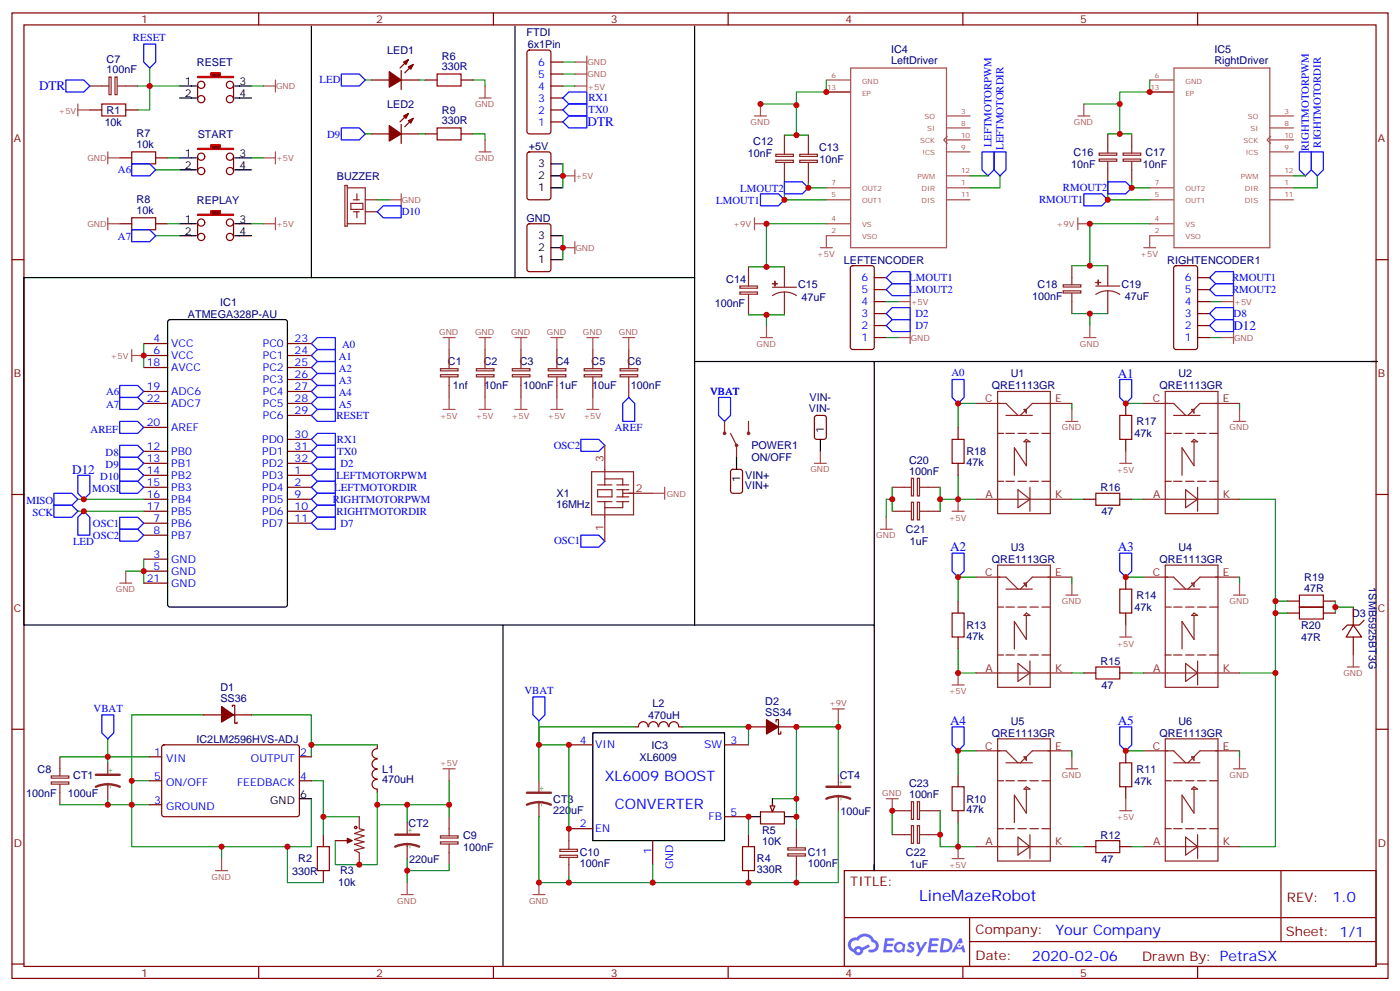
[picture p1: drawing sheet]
<svg xmlns="http://www.w3.org/2000/svg" width="412mm" height="292mm" viewBox="0 0 412 292" stroke-linecap="round" stroke-linejoin="round" font-family="sans-serif">
<g fill="none" stroke="#870000" stroke-width=".35">
<path d="M3.5 3.8h405.4v284.3h-405.4zM7.1 7.3h398.2v277.3h-398.2zM76.2 3.8v3.5M145.3 3.8v3.5M214.5 3.8v3.5M283.6 3.8v3.5M352.8 3.8v3.5M3.5 76.5h3.6M405.3 76.5h3.6M3.5 145.6h3.6M405.3 145.6h3.6M3.5 214.8h3.6"/>
<path d="M405.3 214.8h3.6M248.7 256.4h156.6v28.2h-156.6zM377.3 256.4v20.9M248.7 270.2h156.5M285.6 277.3h119.6M285.6 270.2v14.2M3.5 283.9h3.6M76.2 284.6v3.5M145.3 284.6v3.5M214.5 284.6v3.5M283.6 284.6v3.5M352.8 284.6v3.5"/>
<path d="M405.3 283.9h3.6"/>
</g>
<g fill="#5487ff">
<path d="M267.7 277.6a1.22 1.22 0 0 1 1.7 .2l-.4 .6a.47 .47 0 0 0-.3-.4 .47 .47 0 0 0-.5 .2l.1 .2a1.14 1.14 0 0 1 .8 1.8 1.14 1.14 0 0 1-1.9 0l-.2-.2 .5-.6 .7 .5a.29 .29 0 0 0 .3-.3 .29 .29 0 0 0-.2-.3 1.04 1.04 0 0 1-.6-1.7z"/>
<path d="M260.7 276.3h2.4l.3 .2-.2 .5-1.8 .1-.1 .8h1.5l.3 .4-.3 .4h-1.6l-.2 1.1h1.7l.2 .3-.2 .3-2.6 .1z"/>
<path d="M273.8 276.3h2.4l.3 .2-.1 .5-1.8 .1-.2 .8h1.6l.3 .4-.4 .4h-1.6l-.1 1.1h1.7l.2 .3-.2 .3-2.6 .1z"/>
<path d="M282.6 276.3h.7l.3 1.3-.6 .3a.69 .69 0 0 0-1 .3 .69 .69 0 0 0 .4 .9 .69 .69 0 0 0 .9-.6l.5-.2 .6 2.2h-.8l-.2-.9h-1.8l-.5 .9h-.8z"/>
<path d="M269.8 277.4h.8l.6 1.8 1.1-1.8h.9l-2.6 4.2h-.8l.9-1.5z"/>
<path d="M277.4 276.3l-.6 4.2h1.3a2.11 2.11 0 0 0 2.5-2.1 2.11 2.11 0 0 0-2.5-2.1zM278.1 277.1a1.39 1.39 0 0 1 1.7 1.4 1.39 1.39 0 0 1-1.8 1.3h-.3z"/>
<path d="M263.7 277.9a1.54 1.54 0 0 0-.1 2.2 1.54 1.54 0 0 0 2.2 .1l.6 .3 .3-2.3-.2-.3h-.4a1.49 1.49 0 0 0-2.4 0zM264 278.9a.94 .94 0 0 1 1.8 0 .94 .94 0 0 1-1.8 0z"/>
<path d="M250.4 276.7a2.18 2.18 0 0 0 1.1 3.7 1.44 1.44 0 0 0 1.6 .9 1.44 1.44 0 0 0 1.2-1.4l2-1.1-.5-.7-1.9 1a1.47 1.47 0 0 0-2.4 .4 1.39 1.39 0 0 1-.7-1.9 1.39 1.39 0 0 1 2-.5 2.12 2.12 0 0 1 2.2-1.3 2.12 2.12 0 0 1 1.9 1.7 1.14 1.14 0 0 1 1.1 1.4 1.14 1.14 0 0 1-1.7 .7 .43 .43 0 0 0-.5 .4 .43 .43 0 0 0 .4 .5 1.98 1.98 0 0 0 2.5-1.2 1.98 1.98 0 0 0-1.2-2.6 3.1 3.1 0 0 0-5.3-.6l-.9 .1zM252.3 280a.55 .55 0 0 1 1.1 0 .55 .55 0 0 1-1.1 0z"/>
<circle cx="282.6" cy="278.4" r=".26"/>
</g>
<g fill="none" stroke="#870000" stroke-width=".35">
<path d="M42.3 101.2h7.1M42.3 104.7h7.1M42.3 108.2h7.1M42.3 115.3h7.1M42.3 118.8h7.1M84.7 101.2h7M84.7 104.7h7M84.7 108.2h7M84.7 115.3h7M84.7 118.8h7M84.7 111.8h7M42.3 125.9h7.1"/>
<path d="M42.3 132.9h7.1M42.3 136.5h7.1M42.3 140h7.1M84.7 132.9h7M84.7 136.5h7M84.7 140h7M84.7 122.3h7M84.7 129.4h7M42.3 143.5h7.1M42.3 147h7.1M42.3 150.6h7.1M42.3 154.1h7.1"/>
<path d="M42.3 157.6h7.1M84.7 143.5h7M84.7 147h7M84.7 150.6h7M84.7 154.1h7M42.3 164.7h7.1M42.3 168.2h7.1M42.3 171.7h7.1M47.9 219.6l.4-.2h39.5l.4 .7-.1 20-.6 .4h-39.4l-.5-.7v-19.7zM60 210.5h5.3M68.4 208.1v-.4h.7v5.3h.7v-.3M68.8 210.5h5.3"/>
<path d="M111.1 219.4v1M167.6 219.4h7M187 214.1h1M188.1 214a1.41 1.41 0 0 1 1.4-1.5 1.41 1.41 0 0 1 1.4 1.5M191.1 214a1.41 1.41 0 0 1 1.4-1.5 1.41 1.41 0 0 1 1.4 1.5M194.1 214a1.41 1.41 0 0 1 1.4-1.5 1.41 1.41 0 0 1 1.4 1.5M197.1 214a1.41 1.41 0 0 1 1.4-1.5 1.41 1.41 0 0 1 1.4 1.5M200 214.1h1.1M213.4 219.4h7.1M220.5 214.1h5.3M228.6 212.7v-.8h.7v4.3h.7v-.7M229.3 214.1h5.3"/>
<path d="M44.1 222.9h3.5M44.1 237h3.5M44.1 229.9h3.5M88.2 222.9h3.5M88.2 229.9h3.5M111.1 226.6a1.41 1.41 0 0 0-1.5 1.4 1.41 1.41 0 0 0 1.5 1.4M111.1 223.6a1.41 1.41 0 0 0-1.5 1.4 1.41 1.41 0 0 0 1.5 1.4M111.1 229.6a1.41 1.41 0 0 0-1.5 1.4 1.41 1.41 0 0 0 1.5 1.4M111.1 220.5a1.41 1.41 0 0 0-1.5 1.4 1.41 1.41 0 0 0 1.5 1.4M111.1 232.4v1.1M224 239.1h7.1v3.5h-7.1zM227.5 236.6v1.8"/>
<path d="M95.2 245.8v3.5M95.2 256.4v3.5M98.8 247.6h3.5M167.6 244.1h7M192.3 247.6v7M213.4 240.5h7.1M220.5 245.8v3.5M220.5 256.4v3.5"/>
</g>
<path d="M7.1 81.8h197.5v102.3h-197.5zM49.6 94.3l.5-.2h33.9l.6 .5 .1 83.5-.5 .6-34.1 .1-.7-.5v-83.5zM148.2 184.1v100.5M174.6 215.8h38.8v31.8h-38.8zM88.2 235.2h3.5M227.5 235.2v3.6M220.5 240.5h3.5M231.1 240.5h3.5" fill="none" stroke="#000" stroke-width=".35"/>
<g fill="none" stroke="#008700" stroke-width=".35">
<path d="M42.3 101.2v7M22.9 150.6h19.4M37 168.2h5.3M42.3 164.7v7M31.7 217.6v5.3h-14.1M60 210.5h-21.2v19.4M74.1 210.5h17.6v8.9h19.4M91.7 219.4v3.5M158.7 212.3v7.1h8.9v24.7M187 214.1h-28.3v15.8M201.1 214.1h19.4v5.3M17.6 237h14.1"/>
<path d="M31.7 235.2v1.8h12.4M44.1 222.9h-12.4v1.7M44.1 229.9h-5.3v19.4h52.9v-14.1M91.7 229.9h3.5v10.6h10.6M111.1 237v17.6h-12.3v-7M119.9 237v5.3M132.3 229.9v7.1h-21.2v-3.5M132.3 237v3.5M227.5 235.2h7.1M246.9 238.8v21.1h-12.3M65.3 249.3v3.6M84.7 249.3v10.6h10.5"/>
<path d="M95.2 240.5v5.3M119.9 252.9v3.5h12.4v-1.8M119.9 256.4v3.5M192.3 254.6v5.3h42.3v-1.7M220.5 240.5v5.3"/>
</g>
<g fill="none" stroke="#a64a4a" stroke-width=".35">
<path d="M130.5 99.4h3.6M132.3 99.4v3.5M141.1 99.4h3.5M142.9 99.4v3.5M151.7 99.4h3.5M153.5 99.4v3.5M162.3 99.4h3.5M164 99.4v3.5M172.9 99.4h3.5M174.6 99.4v3.5M183.4 99.4h3.6M185.2 99.4v3.5"/>
<path d="M38.8 104.7h3.5M38.8 102.9v3.6M132.3 117.1v3.5M142.9 117.1v3.5M153.5 117.1v3.5M164 117.1v3.5M174.6 117.1v3.5M130.5 120.6h3.6M141.1 120.6h3.5M151.7 120.6h3.5M162.3 120.6h3.5M172.9 120.6h3.5"/>
<path d="M192.3 145.3h3.5M195.8 143.5v3.5M35.3 171.7h3.5M37 168.2v3.5M130.5 226.4h3.6M132.3 226.4v3.5M63.5 256.4h3.5M65.3 252.9v3.5M119.9 259.9v3.6M118.2 263.5h3.5"/>
</g>
<g fill="none" stroke="#00f" stroke-width=".35">
<path d="M35.3 113.5h5.3l1.7 1.8-1.7 1.8h-5.3zM35.3 117.1h5.3l1.7 1.7-1.7 1.8h-5.3zM91.7 101.2l1.8-1.8h5.3v3.5h-5.3zM91.7 104.7l1.8-1.8h5.3v3.6h-5.3zM91.7 108.2l1.8-1.7h5.3v3.5h-5.3zM91.7 111.8l1.8-1.8h5.3v3.5h-5.3zM91.7 115.3l1.8-1.8h5.3v3.6h-5.3zM91.7 118.8l1.8-1.7h5.3v3.5h-5.3zM185.2 117.1l1.8 1.7v5.3h-3.6v-5.3zM35.3 124.1h5.3l1.7 1.8-1.7 1.7h-5.3zM35.3 131.2h5.3l1.7 1.7-1.7 1.8h-5.3zM35.3 134.7h5.3l1.7 1.8-1.7 1.7h-5.3z"/>
<path d="M35.3 138.2h5.3l1.7 1.8-1.7 1.7h-5.3zM91.7 140l1.8-1.8h5.3v3.5h-5.3zM91.7 136.5l1.8-1.8h5.3v3.5h-5.3zM91.7 129.4l1.8-1.8h5.3v3.6h-5.3zM91.7 132.9l1.8-1.7h5.3v3.5h-5.3zM93.5 120.6h5.3v3.5h-5.3l-1.8-1.8zM171.1 129.4h5.3l1.8 1.8-1.8 1.7h-5.3zM15.9 148.8h5.3l1.7 1.8-1.7 1.7h-5.3zM15.9 145.3h5.3l1.7 1.7-1.7 1.8h-5.3zM24.7 150.6l1.8 1.7v5.3h-3.6v-5.3zM35.3 141.7h5.3l1.7 1.8-1.7 1.8h-5.3zM35.3 152.3h5.3l1.7 1.8-1.7 1.8h-5.3z"/>
<path d="M35.3 155.9h5.3l1.7 1.7-1.7 1.8h-5.3zM91.7 143.5l1.8-1.8h5.3v3.6h-5.3zM91.7 147l1.8-1.7h5.3v3.5h-5.3zM91.7 150.6l1.8-1.8h5.3v3.5h-5.3zM171.1 157.6h5.3l1.8 1.8-1.8 1.7h-5.3zM30 210.5h3.5v5.3l-1.8 1.8-1.7-1.8zM157 205.2h3.5v5.3l-1.8 1.8-1.7-1.8z"/>
</g>
<g fill="none" stroke="#8c2424" stroke-width=".35">
<path d="M129.8 110.3h5.1v.7h-5.1zM129.8 108.6h5.1v.6h-5.1zM132.3 102.9v5.7M132.3 111.1v6M140.3 110.3h5.2v.7h-5.2zM140.3 108.6h5.2v.6h-5.2zM142.9 102.9v5.7M142.9 111.1v6M150.9 110.3h5.2v.7h-5.2zM150.9 108.6h5.2v.6h-5.2zM153.5 102.9v5.7M153.5 111.1v6"/>
<path d="M161.5 110.3h5.2v.7h-5.2zM161.5 108.6h5.2v.6h-5.2zM164 102.9v5.7M164 111.1v6M172.1 110.3h5.2v.7h-5.2zM172.1 108.6h5.2v.6h-5.2zM174.6 102.9v5.7M174.6 111.1v6M182.7 110.3h5.2v.7h-5.2zM182.7 108.6h5.2v.6h-5.2zM185.2 102.9v5.7M185.2 111.1v6"/>
<path d="M15.1 230.3h5.2v.6h-5.2zM15.1 228.5h5.2v.7h-5.2zM17.6 222.9v5.6M17.6 231v6M31.7 224.6v3.6M31.7 230.6v4.6M158.7 229.9v3.6M158.7 235.9v4.6M246.9 228.2v3.5M246.9 234.2v4.6M102.3 247.6h1.4M105.8 240.5v3.6l1.4 .3-2.8 1.1 2.8 .7-2.8 1 2.8 .7-2.8 .7 2.8 1.1-2.8 .7 1.4 .7v3.5"/>
<path d="M119.9 242.3v3.5M119.9 248.3v4.6M129.8 247.9h5.1v.7h-5.1zM129.8 246.2h5.1v.6h-5.1zM132.3 240.5v5.7M132.3 248.6v6M164.9 250.1h5.2v.7h-5.2zM164.9 251.9h5.2v.6h-5.2zM167.6 244.1v5.9M167.6 252.5v5.7M232.1 251.5h5.1v.6h-5.1zM232.1 249.7h5.1v.6h-5.1z"/>
<path d="M234.6 244.1v5.6M234.6 252.2v6"/>
</g>
<g fill="none" stroke="#a10000" stroke-width=".35">
<path d="M93.5 249.3h3.5v7.1h-3.5zM218.7 249.3h3.5v7.1h-3.5z"/>
<circle cx="104.8" cy="243.7" r=".35"/>
</g>
<path d="M28.2 231.7a8.7 8.7 0 0 1 7.1 0M28.2 228.2h7.1M155.2 237a8.7 8.7 0 0 1 7.1 0M155.2 233.5h7.1M243.4 235.2a8.7 8.7 0 0 1 7.1 0M243.4 231.7h7.1M116.4 249.3a8.7 8.7 0 0 1 7.1 0M116.4 245.8h7.1" fill="none" stroke="#8c2424" stroke-width=".71"/>
<g fill="#870000" stroke="#870000" stroke-width=".35">
<path d="M65.3 208.1l3.5 2.4-3.5 2.2z"/>
<path d="M102.3 246.9l1.4 .7-1.4 .7z"/>
<path d="M225.8 211.9l3.5 2.2-3.5 2.1z"/>
</g>
<path d="M226.8 237.3h1.4l-.7 1.8z" fill="#f0f0f0" stroke="#870000" stroke-width=".35"/>
<path d="M246.9 212.3v1.8M246.9 228.2v-14.1h-12.3v30M158.7 240.5v19.4h8.9M167.6 258.2v1.7h24.7" fill="none" stroke="#008700" stroke-width=".35"/>
<path d="M245.2 208.8h3.5M246.9 208.8v3.5M158.7 259.9v3.6M157 263.5h3.5" fill="none" stroke="#a64a4a" stroke-width=".35"/>
<path d="M52.9 25.3h3.5M52.9 28.9h3.5M204.6 184.1h52.9v72.3v-1.8" fill="none" stroke="#000" stroke-width=".35"/>
<path d="M58.2 22.5h3.9v-1.1h2.8v1.1h3.9v.4h-10.6z" fill="#870000" stroke="#f00" stroke-width=".35"/>
<g fill="none" stroke="#870000" stroke-width=".35">
<path d="M120.3 17.6l-2.5 2.4M121.7 19l-2.5 2.4M26.5 32.4h3.5M37 32.4h3.6M58.2 25v4.2M68.8 25v4.2M109.4 23.6h5.3M118.2 23.6h5.3M118.2 20.7v5.7M125.2 23.6h3.6M135.8 23.6h3.5"/>
<circle cx="59.3" cy="25" r="1.06"/>
<circle cx="59.3" cy="29.2" r="1.06"/>
<circle cx="67.7" cy="29.2" r="1.06"/>
<circle cx="67.7" cy="25" r="1.06"/>
</g>
<path d="M91.7 7.7v74.1M56.4 25.3h1.5M56.4 28.9h1.5M69.1 25.3h5M69.1 28.9h5M52.9 46.5h3.5M52.9 50h3.5" fill="none" stroke="#000" stroke-width=".35"/>
<path d="M42.3 13h3.6v5.3l-1.8 1.7-1.8-1.7zM19.4 23.6h5.3l1.8 1.7-1.8 1.8h-5.3zM100.5 21.8h5.3l1.8 1.8-1.8 1.7h-5.3zM91.7 154.1l1.8-1.8h5.3v3.6h-5.3z" fill="none" stroke="#00f" stroke-width=".35"/>
<path d="M22.9 32.4h3.6M22.9 30.6v3.5M77.6 25.3h3.5M81.1 23.6v3.5M141.1 28.9h3.5M142.9 25.3v3.6" fill="none" stroke="#a64a4a" stroke-width=".35"/>
<path d="M30 30.6h7v3.5h-7zM128.8 21.8h7v3.5h-7z" fill="none" stroke="#a10000" stroke-width=".35"/>
<path d="M26.5 25.3h5.6M32.1 22.7h.6v5.2h-.6zM33.9 22.7h.6v5.2h-.6zM34.6 25.3h6" fill="none" stroke="#8c2424" stroke-width=".35"/>
<path d="M40.6 25.3h12.3M44.1 20v12.4h-3.5M74.1 25.3h3.5M107.6 23.6h1.8M123.5 23.6h1.7M139.3 23.6h3.6v1.7" fill="none" stroke="#008700" stroke-width=".35"/>
<g fill="#870000" stroke="#870000" stroke-width=".35">
<path d="M120.3 19.7l1.4-.7-.7 1.4z"/>
<path d="M118.9 18.3l1.4-.7-.7 1.4z"/>
<path d="M114.7 21.1l3.5 2.5-3.5 2.1z"/>
</g>
<path d="M58.2 43.7h3.9v-1.1h2.8v1.1h3.9v.3h-10.6z" fill="#870000" stroke="#f00" stroke-width=".35"/>
<g fill="none" stroke="#870000" stroke-width=".35">
<path d="M58.2 46.1v4.3M68.8 46.1v4.3"/>
<circle cx="59.3" cy="46.1" r="1.06"/>
<circle cx="59.3" cy="50.4" r="1.06"/>
<circle cx="67.7" cy="46.1" r="1.06"/>
<circle cx="67.7" cy="50.4" r="1.06"/>
</g>
<path d="M56.4 46.5h1.5M56.4 50h1.5M69.1 46.5h5M69.1 50h5M52.9 65.9h3.5M52.9 69.4h3.5" fill="none" stroke="#000" stroke-width=".35"/>
<path d="M58.2 63.1h3.9v-1.1h2.8v1.1h3.9v.3h-10.6z" fill="#870000" stroke="#f00" stroke-width=".35"/>
<g fill="none" stroke="#870000" stroke-width=".35">
<path d="M155.5 15l.4-.3h5.7l.6 .5 .1 23.5-.5 .7h-5.9l-.6-.4-.1-23.5zM162.3 18.3h3.5M109.4 39.4h5.3M118.2 39.4h5.3M118.2 36.6v5.7M120.3 33.4l-2.5 2.5M121.7 34.9l-2.5 2.4M125.2 39.4h3.6M135.8 39.4h3.5M162.3 35.9h3.5M162.3 32.4h3.5M162.3 28.9h3.5"/>
<path d="M162.3 25.3h3.5M162.3 21.8h3.5M35.3 46.5h3.5M45.9 46.5h3.5M155.5 44.9l.4-.2h5.7l.6 .5 .1 12.9-.5 .7h-5.9l-.6-.4-.1-13zM35.3 65.9h3.5M45.9 65.9h3.5M58.2 65.5v4.3M68.8 65.5v4.3M155.5 66.1l.4-.2h5.7l.6 .4 .1 13-.5 .7h-5.9l-.6-.5-.1-12.9zM250.7 78.5l.5-.3h5.6l.7 .5v23.5l-.4 .7h-5.9l-.7-.4v-23.5zM346 78.5l.4-.3h5.7l.6 .5 .1 23.5-.5 .7h-5.9l-.6-.4-.1-23.5z"/>
<path d="M257.5 99.4h3.6M257.5 95.9h3.6M257.5 92.4h3.6M257.5 88.8h3.6M257.5 85.3h3.6M257.5 81.8h3.6M352.8 99.4h3.5M352.8 95.9h3.5M352.8 92.4h3.5M352.8 88.8h3.5M352.8 85.3h3.5M352.8 81.8h3.5"/>
<path d="M331.6 118.8v3.5M215.4 138.4l.5-.2h2.1l.7 .4v6l-.4 .6-2.4 .1-.7-.5v-5.9zM240.1 122.5l.5-.2h2.1l.7 .5v5.9l-.4 .6-2.4 .1-.7-.5v-5.9zM282.2 125.9v3.5M282.2 136.5v3.5M331.6 129.4v3.5M319.3 147h3.5M329.8 147h3.6M282.2 177v3.6M331.6 170v3.5M379.2 177h3.6M389.8 177h3.5"/>
<path d="M398.6 178.8v5.3M282.2 187.6v3.5M319.3 198.2h3.5M329.8 198.2h3.6M331.6 180.6v3.5M379.2 180.6h3.6M389.8 180.6h3.5M398.6 184.1l2.5 3.5h-4.6zM398.6 187.6v5.3M401.8 182.7l-1.4 1.4h-3.5l-1.4 1.4M282.2 228.2v3.5M282.2 238.8v3.5"/>
<path d="M331.6 221.1v3.5M331.6 231.7v3.5M319.3 249.3h3.5M329.8 249.3h3.6"/>
<circle cx="59.3" cy="65.5" r="1.06"/>
<circle cx="59.3" cy="69.8" r="1.06"/>
<circle cx="67.7" cy="69.8" r="1.06"/>
<circle cx="67.7" cy="65.5" r="1.06"/>
</g>
<g fill="none" stroke="#000" stroke-width=".35">
<path d="M151.7 7.7v74.1M204.6 7.7v74.1M162.3 48.3h3.5M162.3 55.3h3.5M162.3 51.8h3.5M56.4 65.9h1.5M56.4 69.4h1.5M69.1 65.9h5M69.1 69.4h5M162.3 69.4h3.5M162.3 76.5h3.5M162.3 73h3.5"/>
<path d="M204.6 106.5h201.1h-1.8M257.5 106.5v77.6M217 134.7v3.5M241.7 129.4v3.5"/>
</g>
<g fill="none" stroke="#a64a4a" stroke-width=".35">
<path d="M169.3 18.3h3.6M172.9 16.5v10.6M169.3 25.3h3.6M169.3 21.8h3.6M222.2 34.1h3.6M224 30.6v3.5M243.4 23.6h7M243.4 27.1h7M250.6 20h28.2v53h-28.2zM278.8 34.1h7M278.8 37.7h7M317.5 34.1h3.5"/>
<path d="M319.3 30.6v3.5M338.7 23.6h6.9M338.7 27.1h6.9M345.8 20h28.3v53h-28.3zM374.1 34.1h6.9M374.1 37.7h6.9M31.7 46.5h3.6M31.7 44.7v3.6M77.6 46.5h3.5M81.1 44.7v3.6M114.7 58.8h3.5M118.2 57.1v3.5"/>
<path d="M141.1 44.7h3.5M142.9 41.2v3.5M165.8 51.8h3.5M169.3 50v3.6M243.4 58.8h7M243.4 55.3h7M278.8 44.7h7M278.8 58.8h7M278.8 51.8h7M278.8 55.3h7M278.8 41.2h7M279 40.1l-1 1.1 1 1.1"/>
<path d="M338.7 58.8h6.9M338.7 55.3h6.9M374.1 44.7h6.9M374.1 58.8h6.9M374.1 51.8h6.9M374.1 55.3h6.9M374.1 41.2h6.9M374.3 40.1l-1.1 1.1 1.1 1.1M31.7 65.9h3.6M31.7 64.1v3.6M77.6 65.9h3.5M81.1 64.1v3.6"/>
<path d="M165.8 73h3.5M169.3 71.2v3.5M222.2 65.9h3.6M222.2 64.1v3.6M241.7 73h3.5M243.4 65.9h7M250.4 69.4h-7v3.6M317.5 65.9h3.5M317.5 64.1v3.6M336.9 73h3.5M338.7 65.9h6.9M345.6 69.4h-6.9v3.6"/>
<path d="M224 99.4h3.5M225.8 95.9v3.5M264.6 99.4h3.5M264.6 88.8h3.5M268.1 87.1v3.5M268.1 97.6v3.6M319.3 99.4h3.5M321 95.9v3.5M359.8 99.4h3.6M359.8 88.8h3.6M363.4 87.1v3.5M363.4 97.6v3.6"/>
<path d="M239.9 136.5h3.5M241.7 132.9v3.6M314 124.1h3.5M315.7 120.6v3.5M329.8 136.5h3.6M331.6 132.9v3.6M363.4 124.1h3.5M365.1 120.6v3.5M259.3 155.9h3.5M261.1 152.3v3.6M280.5 150.6h3.5M282.2 147v3.6"/>
<path d="M314 175.3h3.5M315.7 171.7v3.6M363.4 175.3h3.5M365.1 171.7v3.6M282.2 198.2v3.5M329.8 187.6h3.6M331.6 184.1v3.5M396.9 196.4h3.5M398.6 192.9v3.5M280.5 201.7h3.5M261.1 235.2h3.5M262.8 235.2v3.6"/>
<path d="M314 226.4h3.5M315.7 222.9v3.5M329.8 238.8h3.6M331.6 235.2v3.6M363.4 226.4h3.5M365.1 222.9v3.5M280.5 252.9h3.5M282.2 249.3v3.6"/>
</g>
<g fill="none" stroke="#008700" stroke-width=".35">
<path d="M165.8 18.3h3.5M107.6 39.4h1.8M123.5 39.4h1.7M139.3 39.4h3.6v1.8M165.8 25.3h3.5M165.8 21.8h3.5M224 31v-.4h10.6v9.2M231.1 39.8h7M243.4 23.6v3.5h-8.8v3.9M319.3 30.6h10.5v8.8M326.3 39.4h7.1M338.7 23.6v3.5h-8.9v3.5"/>
<path d="M45.9 50h7M49.4 46.5h3.5M74.1 46.5h3.5M111.1 58.8h3.6M165.8 48.3v7M231.1 53.9v4.9h12.3M238.1 53.9v1.4h5.3M285.8 51.8h5.2M294.6 51.8v3.5h-8.8M326.3 53.6v5.2h12.4M333.4 53.6v1.7h5.3M381 51.8h3.5"/>
<path d="M388.1 51.8v3.5h-7.1M45.9 69.4h7M49.4 65.9h3.5M74.1 65.9h3.5M165.8 69.4v7.1M220.5 78.6h10.6M243.4 65.9h-17.6v12.7M315.7 78.2h10.6M338.7 65.9h-17.7v12.3M220.5 92.7h10.6M225.8 92.7v3.2M261.1 99.4h3.5"/>
<path d="M261.1 88.8h3.5M315.7 92.4h5.3v3.5M321 92.4h5.3M356.3 99.4h3.5M356.3 88.8h3.5M287.5 118.8h-5.3v7.1M315.7 118.8v1.8M331.6 118.8h5.3M365.1 118.8v1.8M282.2 140v7h5.3M22.9 147h19.4M262.8 147h-1.7v5.3"/>
<path d="M262.8 143.5v7.1M276.9 147h5.3M276.9 143.5v7.1M315.7 147h3.6M333.4 147h3.5M365.1 147h10.6v51.2h-10.6M287.5 170h-5.3v7M315.7 170v1.7M331.6 170h5.3M365.1 170v1.7M375.7 177h3.5M393.3 177v3.6"/>
<path d="M393.3 178.8h5.3M282.2 191.1v7.1h5.3M315.7 198.2h3.6M333.4 198.2h3.5M375.7 198.2v51.1h-10.6M375.7 180.6h3.5M262.8 238.8v7M276.9 238.8v10.5h5.3M287.5 221.1h-5.3v7.1M315.7 221.1v1.8M331.6 221.1h5.3M365.1 221.1v1.8"/>
<path d="M282.2 242.3v7h5.3M315.7 249.3h3.6M333.4 249.3h3.5"/>
</g>
<g fill="none" stroke="#a10000" stroke-width=".35">
<path d="M128.8 37.7h7v3.5h-7zM38.8 44.7h7.1v3.6h-7.1zM38.8 64.1h7.1v3.6h-7.1zM280.5 129.4h3.5v7.1h-3.5zM329.8 122.3h3.6v7.1h-3.6zM322.8 145.3h7v3.5h-7zM329.8 173.5h3.6v7.1h-3.6zM382.8 175.3h7v3.5h-7zM382.8 178.8h7v3.5h-7zM280.5 180.6h3.5v7h-3.5zM322.8 196.4h7v3.6h-7zM280.5 231.7h3.5v7.1h-3.5z"/>
<path d="M329.8 224.6h3.6v7.1h-3.6zM322.8 247.6h7v3.5h-7z"/>
</g>
<g fill="none" stroke="#00f" stroke-width=".35">
<path d="M100.5 37.7h5.3l1.8 1.7-1.8 1.8h-5.3zM165.8 35.9l1.8-1.8h5.3v3.6h-5.3zM165.8 28.9l1.8-1.8h5.3v3.5h-5.3zM167.6 30.6h5.3v3.5h-5.3l-1.8-1.7zM38.8 48.3h5.3l1.8 1.7-1.8 1.8h-5.3zM224 57.1h5.3l1.8 1.7-1.8 1.8h-5.3zM231.1 53.6h5.3l1.7 1.7-1.7 1.8h-5.3zM289.3 44.7h3.5v5.3l-1.8 1.8-1.7-1.8zM292.8 44.7h3.5v5.3l-1.7 1.8-1.8-1.8zM319.3 57.1h5.3l1.7 1.7-1.7 1.8h-5.3zM326.3 53.6h5.3l1.8 1.7-1.8 1.8h-5.3zM382.8 44.7h3.5v5.3l-1.8 1.8-1.7-1.8z"/>
<path d="M386.3 44.7h3.5v5.3l-1.7 1.8-1.8-1.8zM38.8 67.7h5.3l1.8 1.7-1.8 1.8h-5.3zM111.1 62.4l1.8-1.8h5.3v3.5h-5.3zM261.1 92.4l1.7-1.8h5.3v3.5h-5.3zM261.1 85.3l1.7-1.8h5.3v3.6h-5.3zM262.8 80h5.3v3.5h-5.3l-1.7-1.7zM262.8 94.1h5.3v3.5h-5.3l-1.7-1.7zM356.3 85.3l1.8-1.8h5.3v3.6h-5.3zM356.3 92.4l1.8-1.8h5.3v3.5h-5.3zM358.1 80h5.3v3.5h-5.3l-1.8-1.7zM358.1 94.1h5.3v3.5h-5.3l-1.8-1.7zM211.7 117.1h3.5v5.2l-1.8 1.8-1.7-1.8z"/>
<path d="M280.5 111.8h3.5v5.3l-1.8 1.7-1.7-1.7zM329.8 111.8h3.6v5.3l-1.8 1.7-1.8-1.7zM22.9 140h3.6v5.3l-1.8 1.7-1.8-1.7zM280.5 162.9h3.5v5.3l-1.8 1.8-1.7-1.8zM329.8 162.9h3.6v5.3l-1.8 1.8-1.8-1.8zM280.5 214.1h3.5v5.3l-1.8 1.7-1.7-1.7zM329.8 214.1h3.6v5.3l-1.8 1.7-1.8-1.7z"/>
</g>
<g fill="#870000" stroke="#870000" stroke-width=".35">
<path d="M120.3 35.6l1.4-.7-.7 1.4z"/>
<path d="M118.9 34.1l1.4-.7-.7 1.5z"/>
<path d="M114.7 37l3.5 2.4-3.5 2.2z"/>
</g>
<g fill="none" stroke="#8c2424" stroke-width=".35">
<path d="M231.1 39.8v5.6M238.1 39.8v5.6M326.3 39.4v5.7M333.4 39.4v5.7M101.6 54.6h.7v12h-.7zM102.3 55.3h5.3v10.6h-5.3M103.4 59.9h3.5v1.8h-3.5zM104.1 58.8h1.7M105.1 57.1v1.7M107.6 58.8h3.5M228.5 47.2h5.2v.6h-5.2zM228.5 45.4h5.2v.7h-5.2z"/>
<path d="M231.1 47.9v6M235.6 47.2h5.2v.6h-5.2zM235.6 45.4h5.2v.7h-5.2zM238.1 47.9v6M323.8 46.8h5.2v.7h-5.2zM323.8 45.1h5.2v.6h-5.2zM326.3 47.6v6M330.8 46.8h5.2v.7h-5.2zM330.8 45.1h5.2v.6h-5.2zM333.4 47.6v6M104.1 62.4h1.7M105.1 62.4v1.7"/>
<path d="M107.6 62.4h3.5M220.5 78.6v5.6M231.1 78.6v6M315.7 78.2v5.7M326.3 78.2v6M217.9 86h5.2v.6h-5.2zM217.9 84.2h5.2v.7h-5.2zM220.5 86.7v6M227.5 84.6h7.1M231.1 86l-1.9 .2-1.7 .9M231.1 86l1.8 .2 1.7 .9M231.1 86v6.7"/>
<path d="M313.2 85.7h5.2v.6h-5.2zM313.2 83.9h5.2v.6h-5.2zM315.7 86.4v6M322.8 84.2h7M326.3 85.7l-1.8 .2-1.7 .8M326.3 85.7l1.9 .2 1.6 .8M326.3 85.7v6.7M287.5 118.8h8.8l3.6 3.5M293.9 115.3h15.5v36h-15.5zM315.7 118.8h-11.6l-3.5 3.5M336.9 118.8h8.8l3.5 3.5M343.3 115.3h15.5v36h-15.5z"/>
<path d="M365.1 118.8h-11.6l-3.5 3.5M174.3 138.9h12.3v12.7h-12.3zM178.2 131.2v11.6M213.4 124.1v3.5M215.2 127.6l1.8 3.6v3.5M220.5 124.1v3.5M293.9 127.6h1.7M296.3 127.6h2.5M296.3 122.3h7.8M299.9 127.6h2.4M301.6 120.6h.7v1zM302.3 130.1v7.1l-3.5-5.3v8.1"/>
<path d="M302.3 129.4l1.1 .7h-1.8zM303.4 127.6h2.5M306.9 127.6h2.5M343.3 127.6h1.7M345.7 127.6h2.5M345.7 122.3h7.8M349.2 127.6h2.5M351 120.6h.7v1zM351 130.1l.7-.7 1.1 .7zM351.7 130.1v7.1l-3.5-5.3v8.1M352.8 127.6h2.4M356.3 127.6h2.5"/>
<path d="M176 144.2h4.3v2.1h-4.3zM176 142.8h4.3M176 147.7h4.3M178.2 147.7v11.7M178.2 141h5.2v1.8M181.7 144.2h3.5M181.7 146.3h3.5M181.7 142.8h3.5M181.7 147.7h3.5M183.4 147.7v1.8h-5.2M183.4 144.2v2.1M183.4 145.3h8.9"/>
<path d="M262.8 143.5h5.7M262.8 150.6h5.7M268.5 140.9h.6v5.2h-.6zM268.5 147.9h.6v5.2h-.6zM270.2 140.9h.7v5.2h-.7zM270.2 147.9h.7v5.2h-.7zM270.9 143.5h6M270.9 150.6h6M287.5 147h28.2M293.9 141.7h1.7M296.3 141.7h2.5M299.9 144.2l3.5 2.8-3.5 2.5z"/>
<path d="M299.9 141.7h2.4M303.4 143.5v7.1M303.4 141.7h2.5M306.9 141.7h2.5M336.9 147h28.2M343.3 141.7h1.7M345.7 141.7h2.5M349.2 144.2l3.6 2.8-3.6 2.5zM349.2 141.7h2.5M352.8 143.5v7.1M352.8 141.7h2.4M356.3 141.7h2.5"/>
<path d="M287.5 170h8.8l3.6 3.5M293.9 166.4h15.5v36h-15.5zM293.9 178.8h1.7M296.3 178.8h2.5M296.3 173.5h7.8M299.9 178.8h2.4M301.6 171.7h.7v1.1zM303.4 178.8h2.5M306.9 178.8h2.5M315.7 170h-11.6l-3.5 3.5M336.9 170h8.8l3.5 3.5M343.3 166.4h15.5v36h-15.5z"/>
<path d="M343.3 178.8h1.7M345.7 178.8h2.5M345.7 173.5h7.8M349.2 178.8h2.5M351 171.7h.7v1.1zM352.8 178.8h2.4M356.3 178.8h2.5M365.1 170h-11.6l-3.5 3.5M287.5 198.2h28.2M293.9 192.9h1.7M296.3 192.9h2.5M299.9 195.4l3.5 2.8-3.5 2.5z"/>
<path d="M299.9 192.9h2.4M302.3 181.3v7l-3.5-5.3v8.1M302.3 180.6l1.1 .7h-1.8zM303.4 194.7v7M303.4 192.9h2.5M306.9 192.9h2.5M336.9 198.2h28.2M343.3 192.9h1.7M345.7 192.9h2.5M349.2 195.4l3.6 2.8-3.6 2.5zM349.2 192.9h2.5M351.7 181.3v7l-3.5-5.3v8.1"/>
<path d="M351.7 180.6l1.1 .7h-1.8zM352.8 194.7v7M352.8 192.9h2.4M356.3 192.9h2.5M293.9 217.6h15.5v36h-15.5zM343.3 217.6h15.5v36h-15.5zM262.8 238.8h5.7M268.5 236.1h.6v5.2h-.6zM270.2 236.1h.7v5.2h-.7zM270.9 238.8h6M287.5 221.1h8.8l3.6 3.5M293.9 229.9h1.7"/>
<path d="M296.3 229.9h2.5M296.3 224.6h7.8M299.9 229.9h2.4M301.6 222.9h.7v1zM302.3 231.7l1.1 .7h-1.8zM302.3 232.4v7.1l-3.5-5.3v8.1M303.4 229.9h2.5M306.9 229.9h2.5M315.7 221.1h-11.6l-3.5 3.5M336.9 221.1h8.8l3.5 3.5M343.3 229.9h1.7M345.7 229.9h2.5"/>
<path d="M345.7 224.6h7.8M349.2 229.9h2.5M351 222.9h.7v1zM351 232.4l.7-.7 1.1 .7zM351.7 232.4v7.1l-3.5-5.3v8.1M352.8 229.9h2.4M356.3 229.9h2.5M365.1 221.1h-11.6l-3.5 3.5M262.8 245.8h5.7M268.5 243.2h.6v5.2h-.6zM270.2 243.2h.7v5.2h-.7zM270.9 245.8h6"/>
<path d="M287.5 249.3h28.2M293.9 244.1h1.7M296.3 244.1h2.5M299.9 244.1h2.4M299.9 246.5l3.5 2.8-3.5 2.5zM303.4 244.1h2.5M303.4 245.8v7.1M306.9 244.1h2.5M336.9 249.3h28.2M343.3 244.1h1.7M345.7 244.1h2.5M349.2 246.5l3.6 2.8-3.6 2.5z"/>
<path d="M349.2 244.1h2.5M352.8 244.1h2.4M352.8 245.8v7.1M356.3 244.1h2.5"/>
<circle cx="213.4" cy="127.6" r=".35"/>
<circle cx="217" cy="131.2" r=".35"/>
<circle cx="220.5" cy="127.6" r=".35"/>
</g>
<g fill="#8c2424" stroke="#8c2424" stroke-width=".35">
<path d="M228.2 82.8l.1 1.4z"/>
<path d="M227.5 83.5l1.5 .1z"/>
<path d="M323.5 82.5v1.4z"/>
<path d="M322.8 83.2h1.4z"/>
</g>
<g fill="#c00">
<circle cx="276.9" cy="147" r=".88"/>
<circle cx="375.7" cy="180.6" r=".88"/>
<circle cx="282.2" cy="198.2" r=".88"/>
<circle cx="331.6" cy="221.1" r=".88"/>
<circle cx="331.6" cy="170" r=".88"/>
<circle cx="331.6" cy="118.8" r=".88"/>
<circle cx="375.7" cy="198.2" r=".88"/>
<circle cx="24.7" cy="147" r=".88"/>
<circle cx="333.4" cy="55.3" r=".88"/>
<circle cx="238.1" cy="55.3" r=".88"/>
<circle cx="321" cy="65.9" r=".88"/>
<circle cx="243.4" cy="27.1" r=".88"/>
<circle cx="225.8" cy="65.9" r=".88"/>
<circle cx="321" cy="92.4" r=".88"/>
<circle cx="329.8" cy="39.4" r=".88"/>
<circle cx="321" cy="78.2" r=".88"/>
<circle cx="338.7" cy="27.1" r=".88"/>
<circle cx="329.8" cy="30.6" r=".88"/>
<circle cx="234.6" cy="31" r=".88"/>
<circle cx="225.8" cy="78.6" r=".88"/>
<circle cx="234.6" cy="39.8" r=".88"/>
<circle cx="165.8" cy="73" r=".88"/>
<circle cx="165.8" cy="51.8" r=".88"/>
<circle cx="246.9" cy="214.1" r=".88"/>
<circle cx="42.3" cy="104.7" r=".88"/>
<circle cx="42.3" cy="168.2" r=".88"/>
<circle cx="24.7" cy="150.6" r=".88"/>
<circle cx="31.8" cy="222.9" r=".88"/>
<circle cx="95.3" cy="240.5" r=".88"/>
<circle cx="31.8" cy="237" r=".88"/>
<circle cx="111.1" cy="237" r=".88"/>
<circle cx="105.8" cy="254.6" r=".88"/>
<circle cx="38.8" cy="229.9" r=".88"/>
<circle cx="38.8" cy="237" r=".88"/>
<circle cx="91.7" cy="219.4" r=".88"/>
<circle cx="119.9" cy="237" r=".88"/>
<circle cx="84.7" cy="249.3" r=".88"/>
<circle cx="65.3" cy="249.3" r=".88"/>
<circle cx="119.9" cy="256.4" r=".88"/>
<circle cx="132.3" cy="237" r=".88"/>
<circle cx="220.5" cy="259.9" r=".88"/>
<circle cx="167.6" cy="244.1" r=".88"/>
<circle cx="167.6" cy="259.9" r=".88"/>
<circle cx="220.5" cy="240.5" r=".88"/>
<circle cx="234.6" cy="240.5" r=".88"/>
<circle cx="234.6" cy="235.2" r=".88"/>
<circle cx="234.6" cy="259.9" r=".88"/>
<circle cx="192.3" cy="259.9" r=".88"/>
<circle cx="234.6" cy="214.1" r=".88"/>
<circle cx="220.5" cy="214.1" r=".88"/>
<circle cx="158.8" cy="219.4" r=".88"/>
<circle cx="167.6" cy="219.4" r=".88"/>
<circle cx="158.8" cy="259.9" r=".88"/>
<circle cx="44.1" cy="25.3" r=".88"/>
<circle cx="224" cy="30.6" r=".88"/>
<circle cx="225.8" cy="92.7" r=".88"/>
<circle cx="231.1" cy="58.8" r=".88"/>
<circle cx="326.3" cy="58.8" r=".88"/>
<circle cx="282.2" cy="118.8" r=".88"/>
<circle cx="282.2" cy="170" r=".88"/>
<circle cx="282.2" cy="221.1" r=".88"/>
<circle cx="282.2" cy="147" r=".88"/>
<circle cx="282.2" cy="249.3" r=".88"/>
<circle cx="375.7" cy="177" r=".88"/>
<circle cx="393.3" cy="178.8" r=".88"/>
<circle cx="262.8" cy="147" r=".88"/>
<circle cx="276.9" cy="245.8" r=".88"/>
<circle cx="262.8" cy="238.8" r=".88"/>
</g>
<text font-size="4.6" fill="#00f" x="270.8" y="265.4">LineMazeRobot</text>
<g font-size="4.2" fill="#00f">
<text x="178.2" y="229.9">XL6009 BOOST</text>
<text x="181.1" y="238.4">CONVERTER</text>
<text x="392.5" y="265.7">1.0</text>
<text x="310.9" y="275.2">Your Company</text>
<text x="304" y="283">2020-02-06</text>
</g>
<g font-size="3.9" fill="#00f">
<text x="11.5" y="26.6">DTR</text>
<text x="173.1" y="37.2">DTR</text>
<text x="363.3" y="97.2">D12</text>
<text x="329.3" y="111.2">A1</text>
<text x="21.3" y="139.5">D12</text>
<text x="279.9" y="162.4">A2</text>
<text x="329.3" y="162.4">A3</text>
<text x="279.8" y="213.5">A4</text>
<text x="329.3" y="213.5">A5</text>
</g>
<g font-size="3.9" fill="#800">
<text x="250.5" y="261">TITLE:</text>
<text x="379.1" y="265.7">REV:</text>
<text x="287.4" y="275.2">Company:</text>
<text x="378.7" y="275.8">Sheet: 1/1</text>
<text x="287.4" y="282.9">Date:</text>
<text x="336.4" y="282.9">Drawn By: PetraSX</text>
</g>
<g font-size="3.2" fill="#800">
<text x="41.6" y="6.8">1</text>
<text x="110.8" y="6.8">2</text>
<text x="179.9" y="6.8">3</text>
<text x="249.1" y="6.8">4</text>
<text x="318.2" y="6.8">5</text>
<text x="4.1" y="41.9">A</text>
<text x="405.9" y="41.9">A</text>
<text x="4.1" y="111.1">B</text>
<text x="405.9" y="111.1">B</text>
<text x="4.1" y="180.2">C</text>
<text x="405.9" y="180.2">C</text>
<text x="4.1" y="249.3">D</text>
<text x="405.9" y="249.3">D</text>
<text x="41.6" y="287.6">1</text>
<text x="110.8" y="287.6">2</text>
<text x="179.9" y="287.6">3</text>
<text x="249.1" y="287.6">4</text>
<text x="318.2" y="287.6">5</text>
</g>
<g font-size="3.2" fill="#000080">
<text x="155.1" y="10.6">FTDI</text>
<text x="114.1" y="15.9">LED1</text>
<text x="130.2" y="17.6">R6</text>
<text x="155.5" y="14.2">6x1Pin</text>
<text x="262.5" y="15.8">IC4</text>
<text x="357.7" y="15.8">IC5</text>
<text x="31.4" y="21.6">100nF</text>
<text x="31.4" y="18.4">C7</text>
<text x="58" y="19.4">RESET</text>
<text x="130.2" y="20.7">330R</text>
<text x="262.5" y="19">LeftDriver</text>
<text x="357.7" y="19">RightDriver</text>
<text x="31.4" y="33.6">R1</text>
<text x="114.1" y="31.7">LED2</text>
<text x="130.2" y="33.5">R9</text>
<text x="30.8" y="37.1">10k</text>
<text x="40.2" y="40.5">R7</text>
<text x="58.3" y="40.6">START</text>
<text x="130.2" y="36.6">330R</text>
<text x="40.2" y="43.7">10k</text>
<text x="155.8" y="44.1">+5V</text>
<text x="220.3" y="46.2">10nF</text>
<text x="221.9" y="42.7">C12</text>
<text x="241.3" y="44.5">C13</text>
<text x="316.2" y="45.9">C16</text>
<text x="337.4" y="45.9">C17</text>
<text x="99.2" y="52.9">BUZZER</text>
<text x="241.4" y="48">10nF</text>
<text x="315.5" y="49.4">10nF</text>
<text x="336.7" y="49.4">10nF</text>
<text x="40.2" y="59.9">R8</text>
<text x="58" y="60">REPLAY</text>
<text x="40.2" y="63.1">10k</text>
<text x="155.1" y="65.2">GND</text>
<text x="248.6" y="77.6">LEFTENCODER</text>
<text x="343.9" y="77.6">RIGHTENCODER1</text>
<text x="213.9" y="83.3">C14</text>
<text x="235.1" y="84.7">C15</text>
<text x="236.1" y="88.6">47uF</text>
<text x="304" y="88.2">100nF</text>
<text x="305.7" y="84.7">C18</text>
<text x="330.4" y="84.7">C19</text>
<text x="331.4" y="88.2">47uF</text>
<text x="55.3" y="93.5">ATMEGA328P-AU</text>
<text x="64.9" y="90.1">IC1</text>
<text x="210.5" y="90.4">100nF</text>
<text x="131.9" y="107.6">C1</text>
<text x="142.5" y="107.6">C2</text>
<text x="153.1" y="107.6">C3</text>
<text x="163.7" y="107.6">C4</text>
<text x="174.3" y="107.6">C5</text>
<text x="184.9" y="107.6">C6</text>
<text x="297.8" y="111.1">U1</text>
<text x="347.1" y="111.2">U2</text>
<text x="133.4" y="114.6">1nf</text>
<text x="142.6" y="114.6">10nF</text>
<text x="154.1" y="114.6">100nF</text>
<text x="164.7" y="114.6">1uF</text>
<text x="174.4" y="114.6">10uF</text>
<text x="185.8" y="114.6">100nF</text>
<text x="238.4" y="118.1">VIN-</text>
<text x="292.2" y="114.7">QRE1113GR</text>
<text x="341.6" y="114.7">QRE1113GR</text>
<text x="238.3" y="121.3">VIN-</text>
<text x="334.8" y="125.3">R17</text>
<text x="334.2" y="128.8">47k</text>
<text x="221.3" y="135.8">ON/OFF</text>
<text x="221.3" y="132.3">POWER1</text>
<text x="267.8" y="136.6">C20</text>
<text x="284.7" y="137.2">47k</text>
<text x="284.7" y="134.1">R18</text>
<text x="219.5" y="140.9">VIN+</text>
<text x="267.8" y="139.8">100nF</text>
<text x="163.8" y="149.6">16MHz</text>
<text x="163.9" y="146.5">X1</text>
<text x="219.4" y="144.1">VIN+</text>
<text x="324.2" y="144.7">R16</text>
<text x="324.5" y="151.7">47</text>
<text x="266.9" y="157">C21</text>
<text x="268" y="160.5">1uF</text>
<text x="292.2" y="165.9">QRE1113GR</text>
<text x="297.8" y="162.3">U3</text>
<text x="341.6" y="165.9">QRE1113GR</text>
<text x="347.1" y="162.3">U4</text>
<text x="384.2" y="171">R19</text>
<text x="403.2" y="173" transform="rotate(90 403.2 173)">1SMB5925BT3G</text>
<text x="334.2" y="180">47k</text>
<text x="334.8" y="176.4">R14</text>
<text x="384.2" y="174.2">47R</text>
<text x="284.7" y="185.2">R13</text>
<text x="383.3" y="185.3">R20</text>
<text x="398.3" y="181.7">D3</text>
<text x="284.7" y="188.4">47k</text>
<text x="383.3" y="188.8">47R</text>
<text x="324.2" y="195.8">R15</text>
<text x="64.9" y="203.4">D1</text>
<text x="324.5" y="202.9">47</text>
<text x="64.9" y="206.7">SS36</text>
<text x="192.2" y="208.1">L2</text>
<text x="225.4" y="207.7">D2</text>
<text x="190.9" y="211.7">470uH</text>
<text x="225.4" y="210.9">SS34</text>
<text x="297.8" y="213.4">U5</text>
<text x="347.1" y="213.5">U6</text>
<text x="57.9" y="218.8">IC2LM2596HVS-ADJ</text>
<text x="191.9" y="220.5">IC3</text>
<text x="292.2" y="217">QRE1113GR</text>
<text x="341.6" y="217">QRE1113GR</text>
<text x="11.1" y="227.6">C8</text>
<text x="112.5" y="227.5">L1</text>
<text x="188.4" y="224">XL6009</text>
<text x="334.8" y="227.6">R11</text>
<text x="21.6" y="229.4">CT1</text>
<text x="112.5" y="230.7">470uH</text>
<text x="247.4" y="229.4">CT4</text>
<text x="267.8" y="231.8">C23</text>
<text x="334.2" y="231.1">47k</text>
<text x="7.7" y="234.6">100nF</text>
<text x="20" y="234.6">100uF</text>
<text x="163" y="239.6">220uF</text>
<text x="163" y="236.4">CT3</text>
<text x="247.6" y="239.9">100uF</text>
<text x="267.8" y="235.1">100nF</text>
<text x="284.7" y="239.6">47k</text>
<text x="284.7" y="236.4">R10</text>
<text x="120.4" y="243.5">CT2</text>
<text x="224.5" y="245.7">R5</text>
<text x="136.4" y="250.5">100nF</text>
<text x="136.4" y="247">C9</text>
<text x="224.5" y="248.9">10K</text>
<text x="324.2" y="247">R12</text>
<text x="86" y="257.6">330R</text>
<text x="87.9" y="254">R2</text>
<text x="100.2" y="257.5">R3</text>
<text x="120.6" y="254">220uF</text>
<text x="170.8" y="255.5">100nF</text>
<text x="170.8" y="252.2">C10</text>
<text x="223" y="257.2">330R</text>
<text x="223" y="254">R4</text>
<text x="237.9" y="255.5">100nF</text>
<text x="238" y="252.2">C11</text>
<text x="266.9" y="252.2">C22</text>
<text x="268" y="255.7">1uF</text>
<text x="324.5" y="254">47</text>
<text x="99.6" y="261">10k</text>
</g>
<g font-size="3.2" fill="#00f">
<text x="39.2" y="12">RESET</text>
<text x="158.5" y="22.9">5</text>
<text x="158.5" y="19.3">6</text>
<text x="94.1" y="24.6">LED</text>
<text x="158.5" y="29.9">3</text>
<text x="158.5" y="26.4">4</text>
<text x="173.3" y="29.9">RX1</text>
<text x="158.5" y="33.4">2</text>
<text x="173.4" y="33.4">TX0</text>
<text x="96.4" y="40.7">D9</text>
<text x="158.5" y="37">1</text>
<text x="292.1" y="43.4" transform="rotate(-90 292.1 43.4)">LEFTMOTORPWM</text>
<text x="295.6" y="44.2" transform="rotate(-90 295.6 44.2)">LEFTMOTORDIR</text>
<text x="385.5" y="44.4" transform="rotate(-90 385.5 44.4)">RIGHTMOTORPWM</text>
<text x="389.1" y="43.4" transform="rotate(-90 389.1 43.4)">RIGHTMOTORDIR</text>
<text x="34.8" y="51">A6</text>
<text x="218" y="56.6">LMOUT2</text>
<text x="306.1" y="59.9">RMOUT1</text>
<text x="313.1" y="56.4">RMOUT2</text>
<text x="118.3" y="63.3">D10</text>
<text x="211" y="60.1">LMOUT1</text>
<text x="34.8" y="70.7">A7</text>
<text x="253.7" y="82.8">6</text>
<text x="267.8" y="82.8">LMOUT1</text>
<text x="349" y="82.8">6</text>
<text x="362.9" y="82.8">RMOUT1</text>
<text x="253.7" y="89.9">4</text>
<text x="253.7" y="86.4">5</text>
<text x="267.8" y="86.3">LMOUT2</text>
<text x="349" y="89.9">4</text>
<text x="349" y="86.4">5</text>
<text x="362.9" y="86.3">RMOUT2</text>
<text x="253.7" y="93.4">3</text>
<text x="269.6" y="93.4">D2</text>
<text x="349" y="93.4">3</text>
<text x="363.4" y="93.4">D8</text>
<text x="45.3" y="100.8">4</text>
<text x="86.8" y="100.8">23</text>
<text x="253.7" y="100.5">1</text>
<text x="253.7" y="96.9">2</text>
<text x="269.6" y="96.9">D7</text>
<text x="349" y="100.5">1</text>
<text x="349" y="96.9">2</text>
<text x="43.2" y="107.9">18</text>
<text x="45.3" y="104.4">6</text>
<text x="50.4" y="102.2">VCC</text>
<text x="50.4" y="105.8">VCC</text>
<text x="77.5" y="102.2">PC0</text>
<text x="77.5" y="105.8">PC1</text>
<text x="86.8" y="104.4">24</text>
<text x="86.8" y="107.9">25</text>
<text x="99.8" y="106">A1</text>
<text x="100.8" y="102.5">A0</text>
<text x="50.4" y="109.3">AVCC</text>
<text x="77.5" y="109.3">PC2</text>
<text x="77.5" y="112.8">PC3</text>
<text x="86.8" y="111.4">26</text>
<text x="99.8" y="109.5">A2</text>
<text x="99.8" y="113.1">A3</text>
<text x="280.3" y="110.9">A0</text>
<text x="31.2" y="116.3">A6</text>
<text x="43.2" y="114.9">19</text>
<text x="43.2" y="118.5">22</text>
<text x="50.4" y="116.3">ADC6</text>
<text x="50.4" y="119.9">ADC7</text>
<text x="77.5" y="116.3">PC4</text>
<text x="77.5" y="119.9">PC5</text>
<text x="86.8" y="114.9">27</text>
<text x="86.8" y="118.5">28</text>
<text x="99.8" y="116.6">A4</text>
<text x="209.2" y="116.2">VBAT</text>
<text x="31.2" y="120.1">A7</text>
<text x="43.2" y="125.5">20</text>
<text x="77.5" y="123.4">PC6</text>
<text x="86.8" y="122">29</text>
<text x="99.1" y="123.4">RESET</text>
<text x="99.8" y="120.1">A5</text>
<text x="26.7" y="127.6">AREF</text>
<text x="50.4" y="126.9">AREF</text>
<text x="77.2" y="130.5">PD0</text>
<text x="86.8" y="129">30</text>
<text x="99.2" y="130.4">RX1</text>
<text x="181.1" y="127">AREF</text>
<text x="31.1" y="134.2">D8</text>
<text x="31.1" y="137.8">D9</text>
<text x="43.2" y="132.6">12</text>
<text x="43.2" y="136.1">13</text>
<text x="50.4" y="134">PB0</text>
<text x="50.4" y="137.5">PB1</text>
<text x="77.2" y="134">PD1</text>
<text x="77.2" y="137.5">PD2</text>
<text x="86.8" y="132.6">31</text>
<text x="86.8" y="136.1">32</text>
<text x="99.3" y="133.9">TX0</text>
<text x="100.3" y="137.5">D2</text>
<text x="163.1" y="132.1">OSC2</text>
<text x="29.5" y="141.3">D10</text>
<text x="43.2" y="139.6">14</text>
<text x="43.2" y="143.2">15</text>
<text x="50.4" y="141">PB2</text>
<text x="77.2" y="141">PD3</text>
<text x="86.8" y="139.6">1</text>
<text x="86.8" y="143.2">2</text>
<text x="99.1" y="141">LEFTMOTORPWM</text>
<text x="7.8" y="148.3">MISO</text>
<text x="27.2" y="144.8">MOSI</text>
<text x="43.2" y="146.7">16</text>
<text x="50.4" y="144.6">PB3</text>
<text x="50.4" y="148.1">PB4</text>
<text x="77.2" y="144.6">PD4</text>
<text x="77.2" y="148.1">PD5</text>
<text x="86.8" y="146.7">9</text>
<text x="98.1" y="148.1">RIGHTMOTORPWM</text>
<text x="98.5" y="144.6">LEFTMOTORDIR</text>
<text x="9.6" y="151.8">SCK</text>
<text x="27.4" y="155.3">OSC1</text>
<text x="43.2" y="150.2">17</text>
<text x="45.3" y="153.7">7</text>
<text x="50.4" y="151.6">PB5</text>
<text x="50.4" y="155.2">PB6</text>
<text x="77.2" y="151.6">PD6</text>
<text x="77.2" y="155.2">PD7</text>
<text x="86.8" y="150.2">10</text>
<text x="86.8" y="153.7">11</text>
<text x="99.1" y="151.6">RIGHTMOTORDIR</text>
<text x="100.3" y="155.1">D7</text>
<text x="21.5" y="160.5">LED</text>
<text x="27.4" y="158.9">OSC2</text>
<text x="45.3" y="157.3">8</text>
<text x="50.4" y="158.7">PB7</text>
<text x="163.2" y="160.4">OSC1</text>
<text x="45.3" y="164.3">3</text>
<text x="45.3" y="167.9">5</text>
<text x="50.4" y="165.7">GND</text>
<text x="43.2" y="171.4">21</text>
<text x="50.4" y="169.3">GND</text>
<text x="50.4" y="172.8">GND</text>
<text x="27.6" y="209.7">VBAT</text>
<text x="154.5" y="204.4">VBAT</text>
<text x="170.8" y="219">4</text>
<text x="175.3" y="220.4">VIN</text>
<text x="207.4" y="220.4">SW</text>
<text x="215.2" y="219">3</text>
<text x="45.4" y="222.5">1</text>
<text x="48.9" y="224.3">VIN</text>
<text x="73.9" y="224.3">OUTPUT</text>
<text x="88.4" y="222.5">2</text>
<text x="45.4" y="229.6">5</text>
<text x="48.9" y="231.4">ON/OFF</text>
<text x="69.9" y="231.4">FEEDBACK</text>
<text x="88.4" y="229.6">4</text>
<text x="45.4" y="236.6">3</text>
<text x="48.9" y="238.4">GROUND</text>
<text x="170.8" y="243.7">2</text>
<text x="175.3" y="245.1">EN</text>
<text x="208.7" y="241.6">FB</text>
<text x="215.2" y="240.2">5</text>
<text x="191.9" y="251.4" transform="rotate(-90 191.9 251.4)">1</text>
<text x="198.3" y="255.9" transform="rotate(-90 198.3 255.9)">GND</text>
</g>
<g font-size="3.2">
<text x="54.4" y="25">1</text>
<text x="54.4" y="28.5">2</text>
<text x="70.6" y="25">3</text>
<text x="70.6" y="28.5">4</text>
<text x="54.4" y="46.1">1</text>
<text x="70.6" y="46.1">3</text>
<text x="54.4" y="49.7">2</text>
<text x="70.6" y="49.7">4</text>
<text x="158.5" y="49.3">3</text>
<text x="158.5" y="52.8">2</text>
<text x="158.5" y="56.4">1</text>
<text x="54.4" y="65.5">1</text>
<text x="70.6" y="65.5">3</text>
<text x="54.4" y="69.1">2</text>
<text x="70.6" y="69.1">4</text>
<text x="158.5" y="70.5">3</text>
<text x="158.5" y="77.5">1</text>
<text x="158.5" y="74">2</text>
<text x="242.7" y="127.6" transform="rotate(-90 242.7 127.6)">1</text>
<text x="218" y="142" transform="rotate(-90 218 142)">1</text>
<text x="79.6" y="236.6">GND</text>
<text x="88.4" y="234.9">6</text>
</g>
<g font-size="3.2" fill="#8d2323">
<text x="290.2" y="118.5">C</text>
<text x="310.8" y="118.5">E</text>
<text x="339.6" y="118.5">C</text>
<text x="360.2" y="118.5">E</text>
<text x="177.8" y="136.1" transform="rotate(-90 177.8 136.1)">3</text>
<text x="187.3" y="144.9">2</text>
<text x="290.3" y="146.7">A</text>
<text x="310.8" y="146.7">K</text>
<text x="339.7" y="146.7">A</text>
<text x="360.2" y="146.7">K</text>
<text x="177.8" y="156.5" transform="rotate(-90 177.8 156.5)">1</text>
<text x="290.2" y="169.6">C</text>
<text x="310.8" y="169.6">E</text>
<text x="339.6" y="169.6">C</text>
<text x="360.2" y="169.6">E</text>
<text x="290.3" y="197.8">A</text>
<text x="310.8" y="197.8">K</text>
<text x="339.7" y="197.8">A</text>
<text x="360.2" y="197.8">K</text>
<text x="290.2" y="220.8">C</text>
<text x="310.8" y="220.8">E</text>
<text x="339.6" y="220.8">C</text>
<text x="360.2" y="220.8">E</text>
<text x="290.3" y="249">A</text>
<text x="310.8" y="249">K</text>
<text x="339.7" y="249">A</text>
<text x="360.2" y="249">K</text>
</g>
<g font-size="2.5" fill="#a54b4b">
<text x="173" y="22.8">GND</text>
<text x="173" y="19.3">GND</text>
<text x="81.3" y="26.3">GND</text>
<text x="173" y="26.4">+5V</text>
<text x="17.2" y="33.4">+5V</text>
<text x="140" y="31.5">GND</text>
<text x="221.1" y="36.9">GND</text>
<text x="316.3" y="36.9">GND</text>
<text x="25.7" y="47.5">GND</text>
<text x="81.3" y="47.5">+5V</text>
<text x="140" y="47.4">GND</text>
<text x="169.5" y="52.8">+5V</text>
<text x="118.4" y="59.8">GND</text>
<text x="25.7" y="66.9">GND</text>
<text x="81.3" y="66.9">+5V</text>
<text x="216" y="66.9">+9V</text>
<text x="311.3" y="66.9">+9V</text>
<text x="169.5" y="74">GND</text>
<text x="240.7" y="75.7">+5V</text>
<text x="335.9" y="75.7">+5V</text>
<text x="268.3" y="89.8">+5V</text>
<text x="363.5" y="89.8">+5V</text>
<text x="129.4" y="98.7">GND</text>
<text x="140" y="98.7">GND</text>
<text x="150.5" y="98.7">GND</text>
<text x="161.1" y="98.7">GND</text>
<text x="171.7" y="98.7">GND</text>
<text x="182.3" y="98.7">GND</text>
<text x="268.3" y="100.4">GND</text>
<text x="363.5" y="100.4">GND</text>
<text x="32.6" y="105.7">+5V</text>
<text x="222.9" y="102.2">GND</text>
<text x="318.1" y="102.2">GND</text>
<text x="129.5" y="123.4">+5V</text>
<text x="140.1" y="123.4">+5V</text>
<text x="150.7" y="123.4">+5V</text>
<text x="161.3" y="123.4">+5V</text>
<text x="171.9" y="123.4">+5V</text>
<text x="312.8" y="126.8">GND</text>
<text x="362.2" y="126.8">GND</text>
<text x="238.7" y="139.1">GND</text>
<text x="328.8" y="139.2">+5V</text>
<text x="196.4" y="146.3">GND</text>
<text x="279.5" y="153.4">+5V</text>
<text x="258.1" y="158.5">GND</text>
<text x="34.1" y="174.4">GND</text>
<text x="312.8" y="177.9">GND</text>
<text x="362.2" y="177.9">GND</text>
<text x="328.8" y="190.4">+5V</text>
<text x="395.7" y="199.1">GND</text>
<text x="244.2" y="208.1">+9V</text>
<text x="279.5" y="204.5">+5V</text>
<text x="129.6" y="225.7">+5V</text>
<text x="312.8" y="229.1">GND</text>
<text x="362.2" y="229.1">GND</text>
<text x="259.9" y="234.5">GND</text>
<text x="328.8" y="241.6">+5V</text>
<text x="279.5" y="255.7">+5V</text>
<text x="62.3" y="259.2">GND</text>
<text x="117" y="266.2">GND</text>
<text x="155.8" y="266.2">GND</text>
</g>
<g font-size="2.5" fill="#238d23">
<text x="33.2" y="227.9" transform="rotate(-90 33.2 227.9)">+</text>
<text x="33.2" y="232.5" transform="rotate(-90 33.2 232.5)">-</text>
<text x="160.2" y="233.1" transform="rotate(-90 160.2 233.1)">+</text>
<text x="248.4" y="231.4" transform="rotate(-90 248.4 231.4)">+</text>
<text x="160.2" y="237.8" transform="rotate(-90 160.2 237.8)">-</text>
<text x="248.4" y="236" transform="rotate(-90 248.4 236)">-</text>
<text x="121.4" y="245.5" transform="rotate(-90 121.4 245.5)">+</text>
<text x="121.4" y="250.1" transform="rotate(-90 121.4 250.1)">-</text>
</g>
<g font-size="2.1" fill="#a54b4b">
<text x="245" y="22.9">6</text>
<text x="340.2" y="22.9">6</text>
<text x="243.6" y="26.4">13</text>
<text x="253.9" y="24.6">GND</text>
<text x="253.9" y="28.1">EP</text>
<text x="338.9" y="26.4">13</text>
<text x="349.2" y="24.6">GND</text>
<text x="349.2" y="28.1">EP</text>
<text x="272.3" y="35.2">SO</text>
<text x="283.1" y="33.5">3</text>
<text x="367.6" y="35.2">SO</text>
<text x="378.3" y="33.5">3</text>
<text x="273.1" y="38.7">SI</text>
<text x="283.1" y="37">8</text>
<text x="283.1" y="40.5">10</text>
<text x="368.4" y="38.7">SI</text>
<text x="378.3" y="37">8</text>
<text x="378.3" y="40.5">10</text>
<text x="271.1" y="42.2">SCK</text>
<text x="271.7" y="45.8">!CS</text>
<text x="283.1" y="44">9</text>
<text x="366.3" y="42.2">SCK</text>
<text x="366.9" y="45.8">!CS</text>
<text x="378.3" y="44">9</text>
<text x="270.3" y="52.8">PWM</text>
<text x="283.1" y="51.1">12</text>
<text x="365.5" y="52.8">PWM</text>
<text x="378.3" y="51.1">12</text>
<text x="245" y="58.1">5</text>
<text x="245" y="54.6">7</text>
<text x="253.9" y="59.9">OUT1</text>
<text x="253.9" y="56.4">OUT2</text>
<text x="271.5" y="56.4">DIR</text>
<text x="271.5" y="59.9">DIS</text>
<text x="283.1" y="54.6">1</text>
<text x="283.1" y="58.1">11</text>
<text x="340.2" y="58.1">5</text>
<text x="340.2" y="54.6">7</text>
<text x="349.2" y="59.9">OUT1</text>
<text x="349.2" y="56.4">OUT2</text>
<text x="366.7" y="56.4">DIR</text>
<text x="366.7" y="59.9">DIS</text>
<text x="378.3" y="54.6">1</text>
<text x="378.3" y="58.1">11</text>
<text x="245" y="65.2">4</text>
<text x="340.2" y="65.2">4</text>
<text x="245" y="68.7">2</text>
<text x="253.9" y="70.5">VSO</text>
<text x="253.9" y="66.9">VS</text>
<text x="340.2" y="68.7">2</text>
<text x="349.2" y="70.5">VSO</text>
<text x="349.2" y="66.9">VS</text>
</g>
</svg>
